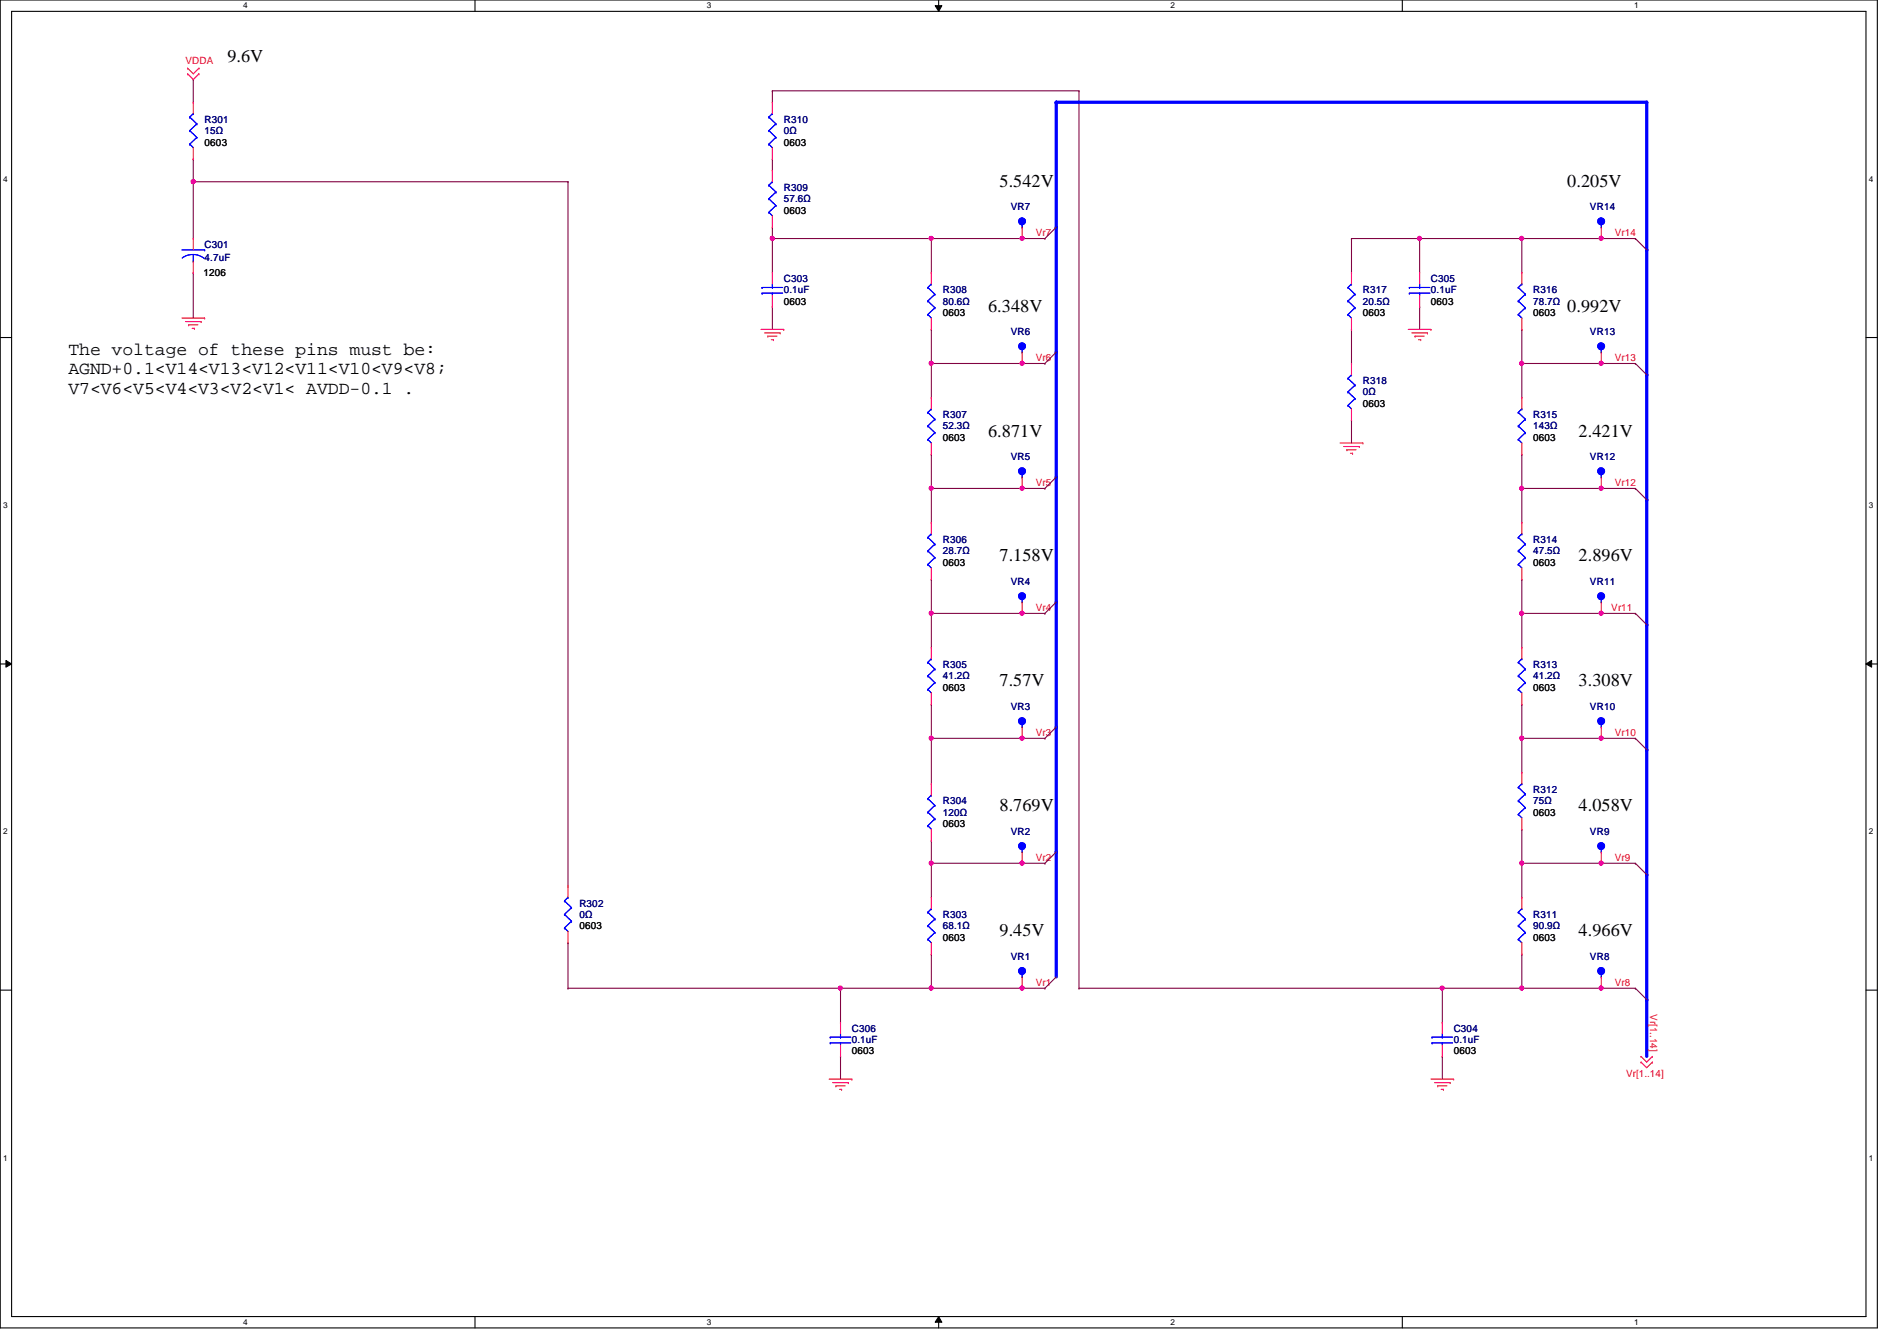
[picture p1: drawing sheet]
<svg xmlns="http://www.w3.org/2000/svg" width="297mm" height="210mm" viewBox="0 0 297 210" stroke-linecap="round" stroke-linejoin="round" font-family="sans-serif">
<path d="M0 0h294v207.9h-294zM1.8 1.8h290.4v204.3h-290.4z" fill="none" stroke="#000" stroke-width=".17"/>
<g fill="#fff">
<path d="M38.1 .2h.7v1.4h-.7z"/>
<path d="M38.1 206.2h.7v1.4h-.7z"/>
</g>
<path d="M74.4 0v1.8M74.4 206.1v1.8" fill="none" stroke="#000" stroke-width=".17"/>
<g fill="#fff">
<path d="M110.7 .2h.6v1.4h-.6z"/>
<path d="M110.7 206.2h.6v1.4h-.6z"/>
</g>
<path d="M147 0v1.8M147 206.1v1.8" fill="none" stroke="#000" stroke-width=".17"/>
<path d="M146.4 .9h1.1l-.5 .9zM147 206.1l.5 .9h-1.1z" fill="#000"/>
<path d="M146.4 .9h1.1l-.5 .9zM147 206.1l.5 .9h-1.1z" fill="none" stroke="#000" stroke-width=".16"/>
<g fill="#fff">
<path d="M183.3 .2h.6v1.4h-.6z"/>
<path d="M183.3 206.2h.6v1.4h-.6z"/>
</g>
<path d="M219.6 0v1.8M219.6 206.1v1.8" fill="none" stroke="#000" stroke-width=".17"/>
<g fill="#fff">
<path d="M255.9 .2h.6v1.4h-.6z"/>
<path d="M255.9 206.2h.6v1.4h-.6z"/>
<path d="M.5 27.3h.7v1.4h-.7z"/>
<path d="M292.6 27.3h.7v1.4h-.7z"/>
<path d="M.5 78.4h.7v1.4h-.7z"/>
<path d="M292.6 78.4h.7v1.4h-.7z"/>
</g>
<path d="M0 52.8h1.8M292.2 52.8h1.8" fill="none" stroke="#000" stroke-width=".17"/>
<g fill="#fff">
<path d="M.5 129.5h.7v1.4h-.7z"/>
<path d="M292.6 129.5h.7v1.4h-.7z"/>
</g>
<path d="M0 103.9h1.8M292.2 103.9h1.8" fill="none" stroke="#000" stroke-width=".17"/>
<path d="M.9 103.4l.9 .5-.9 .5zM292.2 103.9l.9-.5v1z" fill="#000"/>
<path d="M.9 103.4l.9 .5-.9 .5zM292.2 103.9l.9-.5v1z" fill="none" stroke="#000" stroke-width=".16"/>
<g fill="#fff">
<path d="M.5 180.5h.7v1.4h-.7z"/>
<path d="M292.6 180.5h.7v1.4h-.7z"/>
</g>
<path d="M0 155h1.8M292.2 155h1.8" fill="none" stroke="#000" stroke-width=".17"/>
<path d="M145.8 37.3h.1M145.8 37.3v5.4" fill="none" stroke="#800040" stroke-width=".17"/>
<path d="M257.8 117.3v19.6" fill="none" stroke="#00f" stroke-width=".51"/>
<circle cx="257.8" cy="117.3" r=".25" fill="#00f"/>
<g fill="none" stroke="#800040" stroke-width=".17">
<path d="M120.9 14.2h.1M120.9 14.2h48M168.9 14.2h.1M168.9 14.2v140.5M120.9 24.9h.1M120.9 35.6h.1M120.9 24.9v1.8M120.9 35.6v1.7M211.6 37.3h.1M211.6 37.3v5.4M30.3 42.7h.1M30.3 42.7v7.1"/>
<path d="M211.6 51.6h.1M211.6 51.6v5.3M160.1 115.6h.1M160.1 115.6h3.5M238.3 110.2h.1M238.3 110.2v5.4"/>
</g>
<circle cx="160" cy="115.5" r=".32" fill="#f0f"/>
<circle cx="160" cy="115.5" r=".32" fill="none" stroke="#f0f" stroke-width=".17"/>
<path d="M120.9 14.2h.1M120.9 14.2v1.8M160.1 76.5h.1M160.1 76.5h3.5" fill="none" stroke="#800040" stroke-width=".17"/>
<circle cx="160" cy="76.4" r=".32" fill="#f0f"/>
<circle cx="160" cy="76.4" r=".32" fill="none" stroke="#f0f" stroke-width=".17"/>
<path d="M257.8 16v23.1" fill="none" stroke="#00f" stroke-width=".51"/>
<circle cx="257.8" cy="16" r=".25" fill="#00f"/>
<path d="M30.3 12.4h.1M30.3 12.4v3.6M30.3 28.4h.1M30.3 28.4h58.6" fill="none" stroke="#800040" stroke-width=".17"/>
<circle cx="30.2" cy="28.4" r=".32" fill="#f0f"/>
<circle cx="30.2" cy="28.4" r=".32" fill="none" stroke="#f0f" stroke-width=".17"/>
<path d="M160.1 56.9h.1M160.1 56.9h3.5" fill="none" stroke="#800040" stroke-width=".17"/>
<circle cx="160" cy="56.9" r=".32" fill="#f0f"/>
<circle cx="160" cy="56.9" r=".32" fill="none" stroke="#f0f" stroke-width=".17"/>
<path d="M30.3 28.4h.1M30.3 24.9h.1M30.3 24.9v12.4" fill="none" stroke="#800040" stroke-width=".17"/>
<path d="M257.8 136.9v19.6" fill="none" stroke="#00f" stroke-width=".51"/>
<circle cx="257.8" cy="136.9" r=".25" fill="#00f"/>
<path d="M145.8 76.5h.1M145.8 76.5v5.3M88.9 154.7h.1M88.9 154.7h42.7M131.6 154.7h.1M131.6 154.7v5.3M131.6 165.4h.1M131.6 165.4v3.5" fill="none" stroke="#800040" stroke-width=".17"/>
<path d="M257.8 156.5v8.9" fill="none" stroke="#00f" stroke-width=".51"/>
<circle cx="257.8" cy="156.5" r=".25" fill="#00f"/>
<path d="M120.9 37.3h.1M120.9 37.3v5.4M120.9 48h.1M120.9 48v3.6M250.7 115.6h.1M250.7 115.6h5.4" fill="none" stroke="#800040" stroke-width=".17"/>
<circle cx="250.7" cy="115.5" r=".32" fill="#f0f"/>
<circle cx="250.7" cy="115.5" r=".32" fill="none" stroke="#f0f" stroke-width=".17"/>
<path d="M211.6 37.3h.1M211.6 37.3h10.7M222.3 37.3h.1M222.3 37.3v5.4M222.3 48h.1M222.3 48v3.6M160.1 96h.1M160.1 96h3.5" fill="none" stroke="#800040" stroke-width=".17"/>
<circle cx="160" cy="96" r=".32" fill="#f0f"/>
<circle cx="160" cy="96" r=".32" fill="none" stroke="#f0f" stroke-width=".17"/>
<path d="M160.1 37.3h.1M160.1 37.3h3.5M225.8 154.7h.1M225.8 154.7v5.3M225.8 165.4h.1M225.8 165.4v3.5" fill="none" stroke="#800040" stroke-width=".17"/>
<circle cx="160" cy="37.3" r=".32" fill="#f0f"/>
<circle cx="160" cy="37.3" r=".32" fill="none" stroke="#f0f" stroke-width=".17"/>
<path d="M250.7 96h.1M250.7 96h5.4" fill="none" stroke="#800040" stroke-width=".17"/>
<circle cx="250.7" cy="96" r=".32" fill="#f0f"/>
<circle cx="250.7" cy="96" r=".32" fill="none" stroke="#f0f" stroke-width=".17"/>
<path d="M250.7 56.9h.1M250.7 56.9h5.4" fill="none" stroke="#800040" stroke-width=".17"/>
<circle cx="250.7" cy="56.9" r=".32" fill="#f0f"/>
<circle cx="250.7" cy="56.9" r=".32" fill="none" stroke="#f0f" stroke-width=".17"/>
<path d="M250.7 37.3h.1M250.7 37.3h5.4M238.3 56.9h.1M238.3 56.9v5.3" fill="none" stroke="#800040" stroke-width=".17"/>
<circle cx="250.7" cy="37.3" r=".32" fill="#f0f"/>
<circle cx="250.7" cy="37.3" r=".32" fill="none" stroke="#f0f" stroke-width=".17"/>
<path d="M250.7 76.5h.1M250.7 76.5h5.4" fill="none" stroke="#800040" stroke-width=".17"/>
<circle cx="250.7" cy="76.4" r=".32" fill="#f0f"/>
<circle cx="250.7" cy="76.4" r=".32" fill="none" stroke="#f0f" stroke-width=".17"/>
<path d="M145.8 56.9h.1M145.8 56.9v5.3M238.3 76.5h.1M238.3 76.5v5.3M238.3 96h.1M238.3 96v5.3M168.9 154.7h.1M168.9 154.7h56.9" fill="none" stroke="#800040" stroke-width=".17"/>
<circle cx="145.8" cy="56.9" r=".32" fill="#f0f"/>
<circle cx="145.8" cy="56.9" r=".32" fill="none" stroke="#f0f" stroke-width=".17"/>
<path d="M145.8 71.1h.1M145.8 71.1v5.4M160.1 135.1h.1M160.1 135.1h3.5M160.1 154.7h.1M160.1 154.7h3.5" fill="none" stroke="#800040" stroke-width=".17"/>
<circle cx="160" cy="135.1" r=".32" fill="#f0f"/>
<circle cx="160" cy="135.1" r=".32" fill="none" stroke="#f0f" stroke-width=".17"/>
<path d="M145.8 96h.1M145.8 96v5.3M145.8 135.1h.1M145.8 135.1v5.4M145.8 154.7h.1M145.8 154.7h14.3" fill="none" stroke="#800040" stroke-width=".17"/>
<circle cx="160" cy="154.7" r=".32" fill="#f0f"/>
<circle cx="160" cy="154.7" r=".32" fill="none" stroke="#f0f" stroke-width=".17"/>
<circle cx="145.8" cy="154.7" r=".32" fill="#f0f"/>
<circle cx="145.8" cy="154.7" r=".32" fill="none" stroke="#f0f" stroke-width=".17"/>
<path d="M145.8 115.6h.1M145.8 115.6v7.1M145.8 149.4h.1M145.8 149.4v5.3" fill="none" stroke="#800040" stroke-width=".17"/>
<path d="M165.4 16h92.4" fill="none" stroke="#00f" stroke-width=".51"/>
<circle cx="165.4" cy="16" r=".25" fill="#00f"/>
<path d="M165.4 133.3v19.6" fill="none" stroke="#00f" stroke-width=".51"/>
<circle cx="165.4" cy="133.3" r=".25" fill="#00f"/>
<path d="M257.8 39.1v19.6" fill="none" stroke="#00f" stroke-width=".51"/>
<circle cx="257.8" cy="39.1" r=".25" fill="#00f"/>
<path d="M211.6 65.8h.1M211.6 65.8v3.5" fill="none" stroke="#800040" stroke-width=".17"/>
<path d="M257.8 58.7v19.5" fill="none" stroke="#00f" stroke-width=".51"/>
<circle cx="257.8" cy="58.7" r=".25" fill="#00f"/>
<path d="M238.3 37.3h.1M238.3 37.3v5.4M238.3 51.6h.1M238.3 51.6v5.3M238.3 71.1h.1M238.3 71.1v5.4M238.3 90.7h.1M238.3 90.7v5.3M238.3 115.6h.1M238.3 115.6v5.3" fill="none" stroke="#800040" stroke-width=".17"/>
<path d="M257.8 78.2v19.6" fill="none" stroke="#00f" stroke-width=".51"/>
<circle cx="257.8" cy="78.2" r=".25" fill="#00f"/>
<path d="M250.7 154.7h.1M250.7 154.7h5.4" fill="none" stroke="#800040" stroke-width=".17"/>
<circle cx="250.7" cy="154.7" r=".32" fill="#f0f"/>
<circle cx="250.7" cy="154.7" r=".32" fill="none" stroke="#f0f" stroke-width=".17"/>
<path d="M250.7 135.1h.1M250.7 135.1h5.4" fill="none" stroke="#800040" stroke-width=".17"/>
<circle cx="250.7" cy="135.1" r=".32" fill="#f0f"/>
<circle cx="250.7" cy="135.1" r=".32" fill="none" stroke="#f0f" stroke-width=".17"/>
<path d="M238.3 135.1h.1M238.3 129.8h.1M238.3 129.8v10.7M238.3 149.4h.1M238.3 149.4v5.3" fill="none" stroke="#800040" stroke-width=".17"/>
<path d="M257.8 97.8v19.5" fill="none" stroke="#00f" stroke-width=".51"/>
<circle cx="257.8" cy="97.8" r=".25" fill="#00f"/>
<path d="M145.8 90.7h.1M145.8 90.7v5.3M225.8 154.7h.1M225.8 154.7h12.5" fill="none" stroke="#800040" stroke-width=".17"/>
<circle cx="225.8" cy="154.7" r=".32" fill="#f0f"/>
<circle cx="225.8" cy="154.7" r=".32" fill="none" stroke="#f0f" stroke-width=".17"/>
<path d="M222.3 37.3h.1M222.3 37.3h16M145.8 51.6h.1M145.8 51.6v5.3" fill="none" stroke="#800040" stroke-width=".17"/>
<circle cx="222.3" cy="37.3" r=".32" fill="#f0f"/>
<circle cx="222.3" cy="37.3" r=".32" fill="none" stroke="#f0f" stroke-width=".17"/>
<path d="M131.6 154.7h.1M131.6 154.7h14.2" fill="none" stroke="#800040" stroke-width=".17"/>
<circle cx="131.6" cy="154.7" r=".32" fill="#f0f"/>
<circle cx="131.6" cy="154.7" r=".32" fill="none" stroke="#f0f" stroke-width=".17"/>
<path d="M120.9 37.3h.1M120.9 37.3h24.9M145.8 110.2h.1M145.8 110.2v5.4" fill="none" stroke="#800040" stroke-width=".17"/>
<circle cx="120.9" cy="37.3" r=".32" fill="#f0f"/>
<circle cx="120.9" cy="37.3" r=".32" fill="none" stroke="#f0f" stroke-width=".17"/>
<path d="M238.3 96h.1M238.3 96h12.4" fill="none" stroke="#800040" stroke-width=".17"/>
<circle cx="238.3" cy="96" r=".32" fill="#f0f"/>
<circle cx="238.3" cy="96" r=".32" fill="none" stroke="#f0f" stroke-width=".17"/>
<path d="M238.3 56.9h.1M238.3 56.9h12.4" fill="none" stroke="#800040" stroke-width=".17"/>
<circle cx="238.3" cy="56.9" r=".32" fill="#f0f"/>
<circle cx="238.3" cy="56.9" r=".32" fill="none" stroke="#f0f" stroke-width=".17"/>
<path d="M145.8 76.5h.1M145.8 76.5h14.3" fill="none" stroke="#800040" stroke-width=".17"/>
<circle cx="145.8" cy="76.4" r=".32" fill="#f0f"/>
<circle cx="145.8" cy="76.4" r=".32" fill="none" stroke="#f0f" stroke-width=".17"/>
<path d="M238.3 115.6h.1M238.3 115.6h12.4" fill="none" stroke="#800040" stroke-width=".17"/>
<circle cx="238.3" cy="115.5" r=".32" fill="#f0f"/>
<circle cx="238.3" cy="115.5" r=".32" fill="none" stroke="#f0f" stroke-width=".17"/>
<path d="M145.8 96h.1M145.8 96h14.3" fill="none" stroke="#800040" stroke-width=".17"/>
<circle cx="145.8" cy="96" r=".32" fill="#f0f"/>
<circle cx="145.8" cy="96" r=".32" fill="none" stroke="#f0f" stroke-width=".17"/>
<path d="M145.8 56.9h.1M145.8 56.9h14.3M145.8 115.6h.1M145.8 115.6h14.3" fill="none" stroke="#800040" stroke-width=".17"/>
<circle cx="145.8" cy="115.5" r=".32" fill="#f0f"/>
<circle cx="145.8" cy="115.5" r=".32" fill="none" stroke="#f0f" stroke-width=".17"/>
<path d="M238.3 154.7h.1M238.3 154.7h12.4" fill="none" stroke="#800040" stroke-width=".17"/>
<circle cx="238.3" cy="154.7" r=".32" fill="#f0f"/>
<circle cx="238.3" cy="154.7" r=".32" fill="none" stroke="#f0f" stroke-width=".17"/>
<path d="M238.3 37.3h.1M238.3 37.3h12.4" fill="none" stroke="#800040" stroke-width=".17"/>
<circle cx="238.3" cy="37.3" r=".32" fill="#f0f"/>
<circle cx="238.3" cy="37.3" r=".32" fill="none" stroke="#f0f" stroke-width=".17"/>
<path d="M238.3 76.5h.1M238.3 76.5h12.4" fill="none" stroke="#800040" stroke-width=".17"/>
<circle cx="238.3" cy="76.4" r=".32" fill="#f0f"/>
<circle cx="238.3" cy="76.4" r=".32" fill="none" stroke="#f0f" stroke-width=".17"/>
<path d="M145.8 135.1h.1M145.8 135.1h14.3" fill="none" stroke="#800040" stroke-width=".17"/>
<circle cx="145.8" cy="135.1" r=".32" fill="#f0f"/>
<circle cx="145.8" cy="135.1" r=".32" fill="none" stroke="#f0f" stroke-width=".17"/>
<path d="M238.3 135.1h.1M238.3 135.1h12.4" fill="none" stroke="#800040" stroke-width=".17"/>
<circle cx="238.3" cy="135.1" r=".32" fill="#f0f"/>
<circle cx="238.3" cy="135.1" r=".32" fill="none" stroke="#f0f" stroke-width=".17"/>
<path d="M145.8 37.3h.1M145.8 37.3h14.3" fill="none" stroke="#800040" stroke-width=".17"/>
<circle cx="145.8" cy="37.3" r=".32" fill="#f0f"/>
<circle cx="145.8" cy="37.3" r=".32" fill="none" stroke="#f0f" stroke-width=".17"/>
<path d="M165.4 16v19.6" fill="none" stroke="#00f" stroke-width=".51"/>
<circle cx="165.4" cy="16" r=".25" fill="#00f"/>
<path d="M165.4 35.6v19.5" fill="none" stroke="#00f" stroke-width=".51"/>
<circle cx="165.4" cy="35.6" r=".25" fill="#00f"/>
<path d="M165.4 55.1v19.6" fill="none" stroke="#00f" stroke-width=".51"/>
<circle cx="165.4" cy="55.1" r=".25" fill="#00f"/>
<path d="M165.4 74.7v19.5" fill="none" stroke="#00f" stroke-width=".51"/>
<circle cx="165.4" cy="74.7" r=".25" fill="#00f"/>
<path d="M165.4 94.2v19.6" fill="none" stroke="#00f" stroke-width=".51"/>
<circle cx="165.4" cy="94.2" r=".25" fill="#00f"/>
<path d="M165.4 113.8v19.5" fill="none" stroke="#00f" stroke-width=".51"/>
<circle cx="165.4" cy="113.8" r=".25" fill="#00f"/>
<g fill="none" stroke="#800040" stroke-width=".17">
<path d="M88.9 28.4h.1M88.9 28.4v110.3M163.6 37.3h.1M165.4 35.6l-1.8 1.7M256.1 37.3h.1M256.1 37.3l1.7 1.8M163.6 56.9h.1M165.4 55.1l-1.8 1.8M256.1 56.9h.1M256.1 56.9l1.7 1.8M163.6 76.5h.1M165.4 74.7l-1.8 1.8"/>
<path d="M256.1 76.5h.1M256.1 76.5l1.7 1.7M163.6 96h.1M165.4 94.2l-1.8 1.8M256.1 96h.1M256.1 96l1.7 1.8M163.6 115.6h.1M165.4 113.8l-1.8 1.8M256.1 115.6h.1M256.1 115.6l1.7 1.7M145.8 131.6h.1M145.8 131.6v3.5"/>
<path d="M163.6 135.1h.1M165.4 133.3l-1.8 1.8M256.1 135.1h.1M256.1 135.1l1.7 1.8M88.9 147.6h.1M88.9 147.6v7.1M163.6 154.7h.1M165.4 152.9l-1.8 1.8M256.1 154.7h.1M256.1 154.7l1.7 1.8"/>
</g>
<g fill="none" stroke="#f00" stroke-width=".17">
<path d="M29.4 11.6h.1M29.4 10.7h.1M29.4 11.6l.9 .8 .9-.8M29.4 10.7l.9 .9 .9-.9M31.2 11.6h.1M31.2 10.7h.1M28.5 49.8h3.5M29 50.3h2.5M29.5 50.8h.1M29.5 50.8h1.5M30.1 51.4h.3M30.4 51.4h.1"/>
<path d="M31.5 50.3h.1M32 49.8h.1M119.2 51.6h3.5M119.7 52.1h2.5M120.2 52.6h.1M120.2 52.6h1.5M120.8 53.2h.3M121.1 53.2h.1M122.2 52.1h.1M122.7 51.6h.1M220.5 51.6h3.6M221.1 52.1h2.4"/>
<path d="M221.6 52.6h.1M221.6 52.6h1.4M222.1 53.2h.4M222.5 53.2h.1M223.5 52.1h.1M224.1 51.6h.1M238.3 51.6h.1M238.3 42.7h.1M238.3 42.7v1.7M238.3 49.8v1.8M209.8 69.3h3.6M210.4 69.9h2.4"/>
<path d="M210.9 70.4h.1M210.9 70.4h1.4M211.5 71h.3M211.8 71h.1M212.8 69.9h.1M213.4 69.3h.1M129.8 168.9h3.6M130.4 169.5h2.4M130.9 170h.1M130.9 170h1.4M131.4 170.5h.4M131.8 170.5h.1"/>
<path d="M132.8 169.5h.1M133.4 168.9h.1M224.1 168.9h3.5M224.6 169.5h2.5M225.1 170h.1M225.1 170h1.5M225.7 170.5h.3M226 170.5h.1M227.1 169.5h.1M227.6 168.9h.1M257 166.2h.1M257 165.4h.1"/>
<path d="M257 166.2l.8 .9 .9-.9M257 165.4l.8 .8 .9-.8M258.7 166.2h.1M258.7 165.4h.1"/>
</g>
<path d="M237.7 49.2h.1M237.7 47.1h.1M237.7 45h.1M237.7 49.2l.6 .6M237.7 47.1l1.1 1.1M237.7 45l1.1 1.1M238.3 44.4h.1M238.3 44.4l-.6 .6M238.8 48.2h.1M238.8 46.1h.1M238.8 48.2l-1.1 1M238.8 46.1l-1.1 1" fill="none" stroke="#00f" stroke-width=".17"/>
<circle cx="250.7" cy="54.2" r=".54" fill="#00f"/>
<g fill="none" stroke="#00f" stroke-width=".17">
<path d="M250.7 55.1h.1M250.7 54.8v.3"/>
<circle cx="250.7" cy="54.2" r=".54"/>
</g>
<circle cx="250.7" cy="54.2" r=".54" fill="#00f"/>
<g fill="none" stroke="#00f" stroke-width=".17">
<path d="M250.7 55.1h.1M250.7 54.8v.3"/>
<circle cx="250.7" cy="54.2" r=".54"/>
</g>
<path d="M250.7 56.9h.1M250.7 55.1v1.8" fill="none" stroke="#f00" stroke-width=".17"/>
<circle cx="250.7" cy="93.3" r=".54" fill="#00f"/>
<g fill="none" stroke="#00f" stroke-width=".17">
<path d="M250.7 94.2h.1M250.7 93.9v.3"/>
<circle cx="250.7" cy="93.3" r=".54"/>
</g>
<circle cx="250.7" cy="93.3" r=".54" fill="#00f"/>
<g fill="none" stroke="#00f" stroke-width=".17">
<path d="M145.3 49.2h.1M145.3 47.1h.1M145.3 45h.1M145.3 49.2l.5 .6M145.3 47.1l1.1 1.1M145.3 45l1.1 1.1M145.8 44.4h.1M145.8 44.4l-.5 .6M146.4 48.2h.1M146.4 46.1h.1M146.4 48.2l-1.1 1M146.4 46.1l-1.1 1"/>
<path d="M237.7 88.3h.1M237.7 86.2h.1M237.7 84.1h.1M237.7 88.3l.6 .6M237.7 86.2l1.1 1.1M237.7 84.1l1.1 1.1M238.3 83.6h.1M238.3 83.6l-.6 .5M238.8 87.3h.1M238.8 85.2h.1M238.8 87.3l-1.1 1M238.8 85.2l-1.1 1"/>
<path d="M250.7 94.2h.1M250.7 93.9v.3"/>
<circle cx="250.7" cy="93.3" r=".54"/>
</g>
<path d="M145.8 51.6h.1M145.8 42.7h.1M145.8 42.7v1.7M145.8 49.8v1.8M238.3 90.7h.1M238.3 81.8h.1M238.3 81.8v1.8M238.3 88.9v1.8M250.7 96h.1M250.7 94.2v1.8" fill="none" stroke="#f00" stroke-width=".17"/>
<circle cx="160" cy="112.9" r=".54" fill="#00f"/>
<g fill="none" stroke="#00f" stroke-width=".17">
<path d="M160.1 113.8h.1M160.1 113.5v.3"/>
<circle cx="160" cy="112.9" r=".54"/>
</g>
<circle cx="160" cy="112.9" r=".54" fill="#00f"/>
<g fill="none" stroke="#00f" stroke-width=".17">
<path d="M211.1 59.2h.1M211.1 59.2l1.1 1.1M211.6 58.7h.1M211.6 58.7l-.5 .5M211.1 63.5h.1M211.1 61.3h.1M211.1 63.5l.5 .5M211.1 61.3l1.1 1.1M212.2 62.4h.1M212.2 60.3h.1M212.2 62.4l-1.1 1.1M212.2 60.3l-1.1 1"/>
<path d="M160.1 113.8h.1M160.1 113.5v.3M145.3 129.2h.1M145.3 127.1h.1M145.3 125h.1M145.3 129.2l.5 .6M145.3 127.1l1.1 1.1M145.3 125l1.1 1.1M145.8 124.5h.1M145.8 124.5l-.5 .5M146.4 128.2h.1M146.4 126.1h.1"/>
<path d="M146.4 128.2l-1.1 1M146.4 126.1l-1.1 1"/>
<circle cx="160" cy="112.9" r=".54"/>
</g>
<path d="M211.6 56.9h.1M211.6 56.9v1.8M211.6 65.8h.1M211.6 64v1.8M160.1 115.6h.1M160.1 113.8v1.8M145.8 131.6h.1M145.8 122.7h.1M145.8 122.7v1.8M145.8 129.8v1.8" fill="none" stroke="#f00" stroke-width=".17"/>
<circle cx="160" cy="73.8" r=".54" fill="#00f"/>
<g fill="none" stroke="#00f" stroke-width=".17">
<path d="M160.1 74.7h.1M160.1 74.3v.4"/>
<circle cx="160" cy="73.8" r=".54"/>
</g>
<circle cx="160" cy="73.8" r=".54" fill="#00f"/>
<g fill="none" stroke="#00f" stroke-width=".17">
<path d="M28.5 39.1h3.5M30.3 39.8l.7 .1 1 .5M30.3 39.8l-1.2 .2-.6 .4M30.3 39.8v1.1M32 39.1h.1M30.3 40.9h.1M160.1 74.7h.1M160.1 74.3v.4M145.3 88.3h.1M145.3 86.2h.1M145.3 84.1h.1M145.3 88.3l.5 .6"/>
<path d="M145.3 86.2l1.1 1.1M145.3 84.1l1.1 1.1M145.8 83.6h.1M145.8 83.6l-.5 .5M146.4 87.3h.1M146.4 85.2h.1M146.4 87.3l-1.1 1M146.4 85.2l-1.1 1M88.4 145.2h.1M88.4 143.1h.1M88.4 141h.1M88.4 145.2l.5 .6"/>
<path d="M88.4 143.1l1.1 1.1M88.4 141l1.1 1.1M88.9 140.5h.1M88.9 140.5l-.5 .5M89.5 144.2h.1M89.5 142.1h.1M89.5 144.2l-1.1 1M89.5 142.1l-1.1 1"/>
<circle cx="160" cy="73.8" r=".54"/>
</g>
<g fill="none" stroke="#f00" stroke-width=".17">
<path d="M30.3 37.3h.1M30.3 37.3v1.8M30.3 42.7h.1M30.3 40.9v1.8M160.1 76.5h.1M160.1 74.7v1.8M145.8 90.7h.1M145.8 81.8h.1M145.8 81.8v1.8M145.8 88.9v1.8M88.9 138.7h.1M88.9 138.7v1.8"/>
<path d="M88.9 147.6h.1M88.9 145.8v1.8"/>
</g>
<circle cx="250.7" cy="132.4" r=".54" fill="#00f"/>
<g fill="none" stroke="#00f" stroke-width=".17">
<path d="M250.7 133.3h.1M250.7 133v.3"/>
<circle cx="250.7" cy="132.4" r=".54"/>
</g>
<circle cx="250.7" cy="132.4" r=".54" fill="#00f"/>
<g fill="none" stroke="#00f" stroke-width=".17">
<path d="M120.4 33.2h.1M120.4 31.1h.1M120.4 29h.1M120.4 33.2l.5 .6M120.4 31.1l1.1 1.1M120.4 29l1.1 1.1M120.9 28.4h.1M120.9 28.4l-.5 .6M121.5 32.2h.1M121.5 30.1h.1M121.5 32.2l-1.1 1M121.5 30.1l-1.1 1"/>
<path d="M237.7 107.9h.1M237.7 105.8h.1M237.7 103.7h.1M237.7 107.9l.6 .6M237.7 105.8l1.1 1M237.7 103.7l1.1 1M238.3 103.1h.1M238.3 103.1l-.6 .6M238.8 106.8h.1M238.8 104.7h.1M238.8 106.8l-1.1 1.1M238.8 104.7l-1.1 1.1"/>
<path d="M250.7 133.3h.1M250.7 133v.3M130 162.3h.1M130 163.2h.1M130 162.3h3.2M130 163.2h3.2M131.6 163.2h.1M131.6 162.3h.1M131.6 161.8v.5M131.6 163.2v.4"/>
<circle cx="250.7" cy="132.4" r=".54"/>
</g>
<g fill="none" stroke="#f00" stroke-width=".17">
<path d="M120.9 35.6h.1M120.9 26.7h.1M120.9 26.7v1.7M120.9 33.8v1.8M238.3 110.2h.1M238.3 101.3h.1M238.3 101.3v1.8M238.3 108.5v1.7M250.7 135.1h.1M250.7 133.3v1.8M131.6 165.4h.1M131.6 160h.1"/>
<path d="M131.6 160v1.8M131.6 163.6v1.8"/>
</g>
<circle cx="160" cy="54.2" r=".54" fill="#00f"/>
<g fill="none" stroke="#00f" stroke-width=".17">
<path d="M160.1 55.1h.1M160.1 54.8v.3"/>
<circle cx="160" cy="54.2" r=".54"/>
</g>
<circle cx="160" cy="54.2" r=".54" fill="#00f"/>
<g fill="none" stroke="#00f" stroke-width=".17">
<path d="M160.1 55.1h.1M160.1 54.8v.3M211.1 49.2h.1M211.1 47.1h.1M211.1 45h.1M211.1 49.2l.5 .6M211.1 47.1l1.1 1.1M211.1 45l1.1 1.1M211.6 44.4h.1M211.6 44.4l-.5 .6M212.2 48.2h.1M212.2 46.1h.1"/>
<path d="M212.2 48.2l-1.1 1M212.2 46.1l-1.1 1"/>
<circle cx="160" cy="54.2" r=".54"/>
</g>
<path d="M160.1 56.9h.1M160.1 55.1v1.8M211.6 51.6h.1M211.6 42.7h.1M211.6 42.7v1.7M211.6 49.8v1.8" fill="none" stroke="#f00" stroke-width=".17"/>
<circle cx="160" cy="152" r=".54" fill="#00f"/>
<g fill="none" stroke="#00f" stroke-width=".17">
<path d="M160.1 152.9h.1M160.1 152.6v.3"/>
<circle cx="160" cy="152" r=".54"/>
</g>
<circle cx="160" cy="152" r=".54" fill="#00f"/>
<g fill="none" stroke="#00f" stroke-width=".17">
<path d="M29.7 18.3h.1M29.7 18.3l1.1 1.1M30.3 17.8h.1M30.3 17.8l-.6 .5M30.8 19.4h.1M30.8 19.4l-1.1 1M29.7 22.6h.1M29.7 20.4h.1M29.7 22.6l.6 .5M29.7 20.4l1.1 1.1M30.8 21.5h.1M30.8 21.5l-1.1 1.1"/>
<path d="M119.3 45h.1M119.3 45.9h.1M119.3 45h3.3M119.3 45.9h3.3M120.9 45.9h.1M120.9 45h.1M120.9 44.4v.6M120.9 45.9v.3M145.3 68.8h.1M145.3 66.7h.1M145.3 64.6h.1M145.3 68.8l.5 .5"/>
<path d="M145.3 66.7l1.1 1M145.3 64.6l1.1 1M145.8 64h.1M145.8 64l-.5 .6M146.4 67.7h.1M146.4 65.6h.1M146.4 67.7l-1.1 1.1M146.4 65.6l-1.1 1.1M237.7 68.8h.1M237.7 66.7h.1M237.7 64.6h.1M237.7 68.8l.6 .5"/>
<path d="M237.7 66.7l1.1 1M237.7 64.6l1.1 1M238.3 64h.1M238.3 64l-.6 .6M238.8 67.7h.1M238.8 65.6h.1M238.8 67.7l-1.1 1.1M238.8 65.6l-1.1 1.1M145.3 147h.1M145.3 144.9h.1M145.3 142.8h.1M145.3 147l.5 .6"/>
<path d="M145.3 144.9l1.1 1.1M145.3 142.8l1.1 1M145.8 142.2h.1M145.8 142.2l-.5 .6M146.4 146h.1M146.4 143.8h.1M146.4 146l-1.1 1M146.4 143.8l-1.1 1.1M160.1 152.9h.1M160.1 152.6v.3M237.7 147h.1M237.7 144.9h.1"/>
<path d="M237.7 142.8h.1M237.7 147l.6 .6M237.7 144.9l1.1 1.1M237.7 142.8l1.1 1M238.3 142.2h.1M238.3 142.2l-.6 .6M238.8 146h.1M238.8 143.8h.1M238.8 146l-1.1 1M238.8 143.8l-1.1 1.1"/>
<circle cx="160" cy="152" r=".54"/>
</g>
<g fill="none" stroke="#f00" stroke-width=".17">
<path d="M30.3 16h.1M30.3 16v1.8M30.3 24.9h.1M30.3 23.1v1.8M120.9 48h.1M120.9 42.7h.1M120.9 42.7v1.7M120.9 46.2v1.8M145.8 71.1h.1M145.8 62.2h.1M145.8 62.2v1.8M145.8 69.3v1.8"/>
<path d="M238.3 71.1h.1M238.3 62.2h.1M238.3 62.2v1.8M238.3 69.3v1.8M145.8 149.4h.1M145.8 140.5h.1M145.8 140.5v1.7M145.8 147.6v1.8M160.1 154.7h.1M160.1 152.9v1.8M238.3 149.4h.1M238.3 140.5h.1"/>
<path d="M238.3 140.5v1.7M238.3 147.6v1.8"/>
</g>
<circle cx="250.7" cy="73.8" r=".54" fill="#00f"/>
<g fill="none" stroke="#00f" stroke-width=".17">
<path d="M250.7 74.7h.1M250.7 74.3v.4"/>
<circle cx="250.7" cy="73.8" r=".54"/>
</g>
<circle cx="250.7" cy="73.8" r=".54" fill="#00f"/>
<g fill="none" stroke="#00f" stroke-width=".17">
<path d="M250.7 74.7h.1M250.7 74.3v.4"/>
<circle cx="250.7" cy="73.8" r=".54"/>
</g>
<path d="M250.7 76.5h.1M250.7 74.7v1.8" fill="none" stroke="#f00" stroke-width=".17"/>
<circle cx="250.7" cy="152" r=".54" fill="#00f"/>
<g fill="none" stroke="#00f" stroke-width=".17">
<path d="M250.7 152.9h.1M250.7 152.6v.3"/>
<circle cx="250.7" cy="152" r=".54"/>
</g>
<circle cx="250.7" cy="152" r=".54" fill="#00f"/>
<g fill="none" stroke="#00f" stroke-width=".17">
<path d="M145.3 107.9h.1M145.3 105.8h.1M145.3 103.7h.1M145.3 107.9l.5 .6M145.3 105.8l1.1 1M145.3 103.7l1.1 1M145.8 103.1h.1M145.8 103.1l-.5 .6M146.4 106.8h.1M146.4 104.7h.1M146.4 106.8l-1.1 1.1M146.4 104.7l-1.1 1.1"/>
<path d="M250.7 152.9h.1M250.7 152.6v.3"/>
<circle cx="250.7" cy="152" r=".54"/>
</g>
<path d="M145.8 110.2h.1M145.8 101.3h.1M145.8 101.3v1.8M145.8 108.5v1.7M250.7 154.7h.1M250.7 152.9v1.8" fill="none" stroke="#f00" stroke-width=".17"/>
<circle cx="160" cy="34.6" r=".54" fill="#00f"/>
<g fill="none" stroke="#00f" stroke-width=".17">
<path d="M160.1 35.6h.1M160.1 35.2v.4"/>
<circle cx="160" cy="34.6" r=".54"/>
</g>
<circle cx="160" cy="34.6" r=".54" fill="#00f"/>
<g fill="none" stroke="#00f" stroke-width=".17">
<path d="M160.1 35.6h.1M160.1 35.2v.4M220.7 45h.1M220.7 45.9h.1M220.7 45h3.2M220.7 45.9h3.2M222.3 45.9h.1M222.3 45h.1M222.3 44.4v.6M222.3 45.9v.3"/>
<circle cx="160" cy="34.6" r=".54"/>
</g>
<path d="M160.1 37.3h.1M160.1 35.6v1.7M222.3 48h.1M222.3 42.7h.1M222.3 42.7v1.7M222.3 46.2v1.8" fill="none" stroke="#f00" stroke-width=".17"/>
<circle cx="160" cy="93.3" r=".54" fill="#00f"/>
<g fill="none" stroke="#00f" stroke-width=".17">
<path d="M160.1 94.2h.1M160.1 93.9v.3"/>
<circle cx="160" cy="93.3" r=".54"/>
</g>
<circle cx="160" cy="93.3" r=".54" fill="#00f"/>
<g fill="none" stroke="#00f" stroke-width=".17">
<path d="M160.1 94.2h.1M160.1 93.9v.3"/>
<circle cx="160" cy="93.3" r=".54"/>
</g>
<path d="M160.1 96h.1M160.1 94.2v1.8" fill="none" stroke="#f00" stroke-width=".17"/>
<circle cx="160" cy="132.4" r=".54" fill="#00f"/>
<g fill="none" stroke="#00f" stroke-width=".17">
<path d="M160.1 133.3h.1M160.1 133v.3"/>
<circle cx="160" cy="132.4" r=".54"/>
</g>
<circle cx="160" cy="132.4" r=".54" fill="#00f"/>
<g fill="none" stroke="#00f" stroke-width=".17">
<path d="M120.4 18.3h.1M120.4 18.3l1.1 1.1M120.9 17.8h.1M120.9 17.8l-.5 .5M121.5 19.4h.1M121.5 19.4l-1.1 1M120.4 22.6h.1M120.4 20.4h.1M120.4 22.6l.5 .5M120.4 20.4l1.1 1.1M121.5 21.5h.1M121.5 21.5l-1.1 1.1"/>
<path d="M160.1 133.3h.1M160.1 133v.3M237.7 127.5h.1M237.7 125.3h.1M237.7 123.2h.1M237.7 127.5l.6 .5M237.7 125.3l1.1 1.1M237.7 123.2l1.1 1.1M238.3 122.7h.1M238.3 122.7l-.6 .5M238.8 126.4h.1M238.8 124.3h.1"/>
<path d="M238.8 126.4l-1.1 1.1M238.8 124.3l-1.1 1M224.2 162.3h.1M224.2 163.2h.1M224.2 162.3h3.3M224.2 163.2h3.3M225.8 163.2h.1M225.8 162.3h.1M225.8 161.8v.5M225.8 163.2v.4"/>
<circle cx="160" cy="132.4" r=".54"/>
</g>
<g fill="none" stroke="#f00" stroke-width=".17">
<path d="M120.9 16h.1M120.9 16v1.8M120.9 24.9h.1M120.9 23.1v1.8M160.1 135.1h.1M160.1 133.3v1.8M238.3 129.8h.1M238.3 120.9h.1M238.3 120.9v1.8M238.3 128v1.8M225.8 165.4h.1M225.8 160h.1"/>
<path d="M225.8 160v1.8M225.8 163.6v1.8"/>
</g>
<circle cx="250.7" cy="112.9" r=".54" fill="#00f"/>
<g fill="none" stroke="#00f" stroke-width=".17">
<path d="M250.7 113.8h.1M250.7 113.5v.3"/>
<circle cx="250.7" cy="112.9" r=".54"/>
</g>
<circle cx="250.7" cy="112.9" r=".54" fill="#00f"/>
<g fill="none" stroke="#00f" stroke-width=".17">
<path d="M250.7 113.8h.1M250.7 113.5v.3"/>
<circle cx="250.7" cy="112.9" r=".54"/>
</g>
<path d="M250.7 115.6h.1M250.7 113.8v1.8" fill="none" stroke="#f00" stroke-width=".17"/>
<circle cx="250.7" cy="34.6" r=".54" fill="#00f"/>
<g fill="none" stroke="#00f" stroke-width=".17">
<path d="M250.7 35.6h.1M250.7 35.2v.4"/>
<circle cx="250.7" cy="34.6" r=".54"/>
</g>
<circle cx="250.7" cy="34.6" r=".54" fill="#00f"/>
<g fill="none" stroke="#00f" stroke-width=".17">
<path d="M250.7 35.6h.1M250.7 35.2v.4"/>
<circle cx="250.7" cy="34.6" r=".54"/>
</g>
<path d="M250.7 37.3h.1M250.7 35.6v1.7" fill="none" stroke="#f00" stroke-width=".17"/>
<circle cx="160" cy="115.5" r=".32" fill="#f0f"/>
<circle cx="160" cy="115.5" r=".32" fill="none" stroke="#f0f" stroke-width=".17"/>
<circle cx="160" cy="76.4" r=".32" fill="#f0f"/>
<circle cx="160" cy="76.4" r=".32" fill="none" stroke="#f0f" stroke-width=".17"/>
<circle cx="30.2" cy="28.4" r=".32" fill="#f0f"/>
<circle cx="30.2" cy="28.4" r=".32" fill="none" stroke="#f0f" stroke-width=".17"/>
<circle cx="160" cy="56.9" r=".32" fill="#f0f"/>
<circle cx="160" cy="56.9" r=".32" fill="none" stroke="#f0f" stroke-width=".17"/>
<circle cx="250.7" cy="115.5" r=".32" fill="#f0f"/>
<circle cx="250.7" cy="115.5" r=".32" fill="none" stroke="#f0f" stroke-width=".17"/>
<circle cx="160" cy="96" r=".32" fill="#f0f"/>
<circle cx="160" cy="96" r=".32" fill="none" stroke="#f0f" stroke-width=".17"/>
<circle cx="160" cy="37.3" r=".32" fill="#f0f"/>
<circle cx="160" cy="37.3" r=".32" fill="none" stroke="#f0f" stroke-width=".17"/>
<circle cx="250.7" cy="96" r=".32" fill="#f0f"/>
<circle cx="250.7" cy="96" r=".32" fill="none" stroke="#f0f" stroke-width=".17"/>
<circle cx="250.7" cy="56.9" r=".32" fill="#f0f"/>
<circle cx="250.7" cy="56.9" r=".32" fill="none" stroke="#f0f" stroke-width=".17"/>
<circle cx="250.7" cy="37.3" r=".32" fill="#f0f"/>
<circle cx="250.7" cy="37.3" r=".32" fill="none" stroke="#f0f" stroke-width=".17"/>
<circle cx="250.7" cy="76.4" r=".32" fill="#f0f"/>
<circle cx="250.7" cy="76.4" r=".32" fill="none" stroke="#f0f" stroke-width=".17"/>
<circle cx="145.8" cy="56.9" r=".32" fill="#f0f"/>
<circle cx="145.8" cy="56.9" r=".32" fill="none" stroke="#f0f" stroke-width=".17"/>
<circle cx="160" cy="135.1" r=".32" fill="#f0f"/>
<circle cx="160" cy="135.1" r=".32" fill="none" stroke="#f0f" stroke-width=".17"/>
<circle cx="160" cy="154.7" r=".32" fill="#f0f"/>
<circle cx="160" cy="154.7" r=".32" fill="none" stroke="#f0f" stroke-width=".17"/>
<circle cx="145.8" cy="154.7" r=".32" fill="#f0f"/>
<circle cx="145.8" cy="154.7" r=".32" fill="none" stroke="#f0f" stroke-width=".17"/>
<circle cx="250.7" cy="154.7" r=".32" fill="#f0f"/>
<circle cx="250.7" cy="154.7" r=".32" fill="none" stroke="#f0f" stroke-width=".17"/>
<circle cx="250.7" cy="135.1" r=".32" fill="#f0f"/>
<circle cx="250.7" cy="135.1" r=".32" fill="none" stroke="#f0f" stroke-width=".17"/>
<circle cx="225.8" cy="154.7" r=".32" fill="#f0f"/>
<circle cx="225.8" cy="154.7" r=".32" fill="none" stroke="#f0f" stroke-width=".17"/>
<circle cx="222.3" cy="37.3" r=".32" fill="#f0f"/>
<circle cx="222.3" cy="37.3" r=".32" fill="none" stroke="#f0f" stroke-width=".17"/>
<circle cx="131.6" cy="154.7" r=".32" fill="#f0f"/>
<circle cx="131.6" cy="154.7" r=".32" fill="none" stroke="#f0f" stroke-width=".17"/>
<circle cx="120.9" cy="37.3" r=".32" fill="#f0f"/>
<circle cx="120.9" cy="37.3" r=".32" fill="none" stroke="#f0f" stroke-width=".17"/>
<circle cx="238.3" cy="96" r=".32" fill="#f0f"/>
<circle cx="238.3" cy="96" r=".32" fill="none" stroke="#f0f" stroke-width=".17"/>
<circle cx="238.3" cy="56.9" r=".32" fill="#f0f"/>
<circle cx="238.3" cy="56.9" r=".32" fill="none" stroke="#f0f" stroke-width=".17"/>
<circle cx="145.8" cy="76.4" r=".32" fill="#f0f"/>
<circle cx="145.8" cy="76.4" r=".32" fill="none" stroke="#f0f" stroke-width=".17"/>
<circle cx="238.3" cy="115.5" r=".32" fill="#f0f"/>
<circle cx="238.3" cy="115.5" r=".32" fill="none" stroke="#f0f" stroke-width=".17"/>
<circle cx="145.8" cy="96" r=".32" fill="#f0f"/>
<circle cx="145.8" cy="96" r=".32" fill="none" stroke="#f0f" stroke-width=".17"/>
<circle cx="145.8" cy="115.5" r=".32" fill="#f0f"/>
<circle cx="145.8" cy="115.5" r=".32" fill="none" stroke="#f0f" stroke-width=".17"/>
<circle cx="238.3" cy="154.7" r=".32" fill="#f0f"/>
<circle cx="238.3" cy="154.7" r=".32" fill="none" stroke="#f0f" stroke-width=".17"/>
<circle cx="238.3" cy="37.3" r=".32" fill="#f0f"/>
<circle cx="238.3" cy="37.3" r=".32" fill="none" stroke="#f0f" stroke-width=".17"/>
<circle cx="238.3" cy="76.4" r=".32" fill="#f0f"/>
<circle cx="238.3" cy="76.4" r=".32" fill="none" stroke="#f0f" stroke-width=".17"/>
<circle cx="145.8" cy="135.1" r=".32" fill="#f0f"/>
<circle cx="145.8" cy="135.1" r=".32" fill="none" stroke="#f0f" stroke-width=".17"/>
<circle cx="238.3" cy="135.1" r=".32" fill="#f0f"/>
<circle cx="238.3" cy="135.1" r=".32" fill="none" stroke="#f0f" stroke-width=".17"/>
<circle cx="145.8" cy="37.3" r=".32" fill="#f0f"/>
<circle cx="145.8" cy="37.3" r=".32" fill="none" stroke="#f0f" stroke-width=".17"/>
<g font-size="2.8">
<text x="35.6" y="9.7">9.6V</text>
<text x="156.5" y="29.2">5.542V</text>
<text x="245.4" y="29.2">0.205V</text>
<text x="154.7" y="48.8">6.348V</text>
<text x="245.4" y="48.8">0.992V</text>
<text x="10.7" y="55.6">The voltage of these pins must be:</text>
<text x="10.7" y="58.6">AGND+0.1&lt;V14&lt;V13&lt;V12&lt;V11&lt;V10&lt;V9&lt;V8;</text>
<text x="10.7" y="61.6">V7&lt;V6&lt;V5&lt;V4&lt;V3&lt;V2&lt;V1&lt; AVDD-0.1 .</text>
<text x="154.7" y="68.3">6.871V</text>
<text x="247.2" y="68.3">2.421V</text>
<text x="156.5" y="87.9">7.158V</text>
<text x="247.2" y="87.9">2.896V</text>
<text x="156.5" y="107.4">7.57V</text>
<text x="247.2" y="107.4">3.308V</text>
<text x="156.5" y="127">8.769V</text>
<text x="247.2" y="127">4.058V</text>
<text x="156.5" y="146.6">9.45V</text>
<text x="247.2" y="146.6">4.966V</text>
</g>
<g font-size="1.6" fill="#f00">
<text x="29" y="10">VDDA</text>
<text x="162.2" y="37">Vr7</text>
<text x="252.9" y="37">Vr14</text>
<text x="162.2" y="56.6">Vr6</text>
<text x="252.9" y="56.6">Vr13</text>
<text x="162.2" y="76.1">Vr5</text>
<text x="252.9" y="76.1">Vr12</text>
<text x="162.2" y="95.7">Vr4</text>
<text x="252.3" y="95.7">Vr11</text>
<text x="162.2" y="115.2">Vr3</text>
<text x="252.9" y="115.2">Vr10</text>
<text x="162.2" y="134.8">Vr2</text>
<text x="252.9" y="134.8">Vr9</text>
<text x="162.2" y="154.3">Vr1</text>
<text x="252.9" y="154.3">Vr8</text>
<text x="258.4" y="158.8" transform="rotate(90 258.4 158.8)">Vr[1..14]</text>
<text x="254.6" y="168.6">Vr[1..14]</text>
</g>
<g font-size="1.6" fill="#000080">
<text x="32" y="19.2">R301</text>
<text x="32" y="21">15Ω</text>
<text x="122.7" y="19.2">R310</text>
<text x="122.7" y="21">0Ω</text>
<text x="122.7" y="29.9">R309</text>
<text x="122.7" y="31.7">57.6Ω</text>
<text x="158.3" y="32.9">VR7</text>
<text x="249" y="32.9">VR14</text>
<text x="32" y="38.8">C301</text>
<text x="32" y="40.9">4.7uF</text>
<text x="122.7" y="44.1">C303</text>
<text x="122.7" y="45.9">0.1uF</text>
<text x="147.6" y="45.9">R308</text>
<text x="147.6" y="47.7">80.6Ω</text>
<text x="213.4" y="45.9">R317</text>
<text x="213.4" y="47.7">20.5Ω</text>
<text x="224.1" y="44.1">C305</text>
<text x="224.1" y="45.9">0.1uF</text>
<text x="240.1" y="45.9">R316</text>
<text x="240.1" y="47.7">78.7Ω</text>
<text x="158.3" y="52.5">VR6</text>
<text x="249" y="52.5">VR13</text>
<text x="147.6" y="65.4">R307</text>
<text x="213.4" y="60.1">R318</text>
<text x="213.4" y="61.9">0Ω</text>
<text x="240.1" y="65.4">R315</text>
<text x="147.6" y="67.2">52.3Ω</text>
<text x="240.1" y="67.2">143Ω</text>
<text x="158.3" y="72">VR5</text>
<text x="249" y="72">VR12</text>
<text x="147.6" y="85">R306</text>
<text x="147.6" y="86.8">28.7Ω</text>
<text x="240.1" y="85">R314</text>
<text x="240.1" y="86.8">47.5Ω</text>
<text x="158.3" y="91.6">VR4</text>
<text x="249" y="91.6">VR11</text>
<text x="147.6" y="104.6">R305</text>
<text x="147.6" y="106.3">41.2Ω</text>
<text x="240.1" y="104.6">R313</text>
<text x="240.1" y="106.3">41.2Ω</text>
<text x="158.3" y="111.1">VR3</text>
<text x="249" y="111.1">VR10</text>
<text x="147.6" y="125.9">R304</text>
<text x="240.1" y="124.1">R312</text>
<text x="240.1" y="125.9">75Ω</text>
<text x="147.6" y="127.7">120Ω</text>
<text x="158.3" y="130.7">VR2</text>
<text x="249" y="130.7">VR9</text>
<text x="90.7" y="141.9">R302</text>
<text x="90.7" y="143.7">0Ω</text>
<text x="147.6" y="143.7">R303</text>
<text x="240.1" y="143.7">R311</text>
<text x="147.6" y="145.5">68.1Ω</text>
<text x="240.1" y="145.5">90.9Ω</text>
<text x="158.3" y="150.2">VR1</text>
<text x="249" y="150.2">VR8</text>
<text x="133.4" y="161.5">C306</text>
<text x="227.6" y="161.5">C304</text>
<text x="133.4" y="163.2">0.1uF</text>
<text x="227.6" y="163.2">0.1uF</text>
</g>
<g font-size="1.6">
<text x="32" y="22.8">0603</text>
<text x="122.7" y="22.8">0603</text>
<text x="122.7" y="33.4">0603</text>
<text x="31.9" y="43.2">1206</text>
<text x="122.7" y="47.7">0603</text>
<text x="224.1" y="47.7">0603</text>
<text x="147.6" y="49.4">0603</text>
<text x="213.4" y="49.4">0603</text>
<text x="240.1" y="49.4">0603</text>
<text x="213.4" y="63.7">0603</text>
<text x="147.6" y="69">0603</text>
<text x="240.1" y="69">0603</text>
<text x="147.6" y="88.6">0603</text>
<text x="240.1" y="88.6">0603</text>
<text x="147.6" y="108.1">0603</text>
<text x="240.1" y="108.1">0603</text>
<text x="147.6" y="129.5">0603</text>
<text x="240.1" y="127.7">0603</text>
<text x="90.7" y="145.5">0603</text>
<text x="147.6" y="147.2">0603</text>
<text x="240.1" y="147.2">0603</text>
<text x="133.4" y="165">0603</text>
<text x="227.6" y="165">0603</text>
</g>
<g font-size="1.3">
<text x="38.1" y="1.3">4</text>
<text x="110.7" y="1.3">3</text>
<text x="183.3" y="1.3">2</text>
<text x="255.9" y="1.3">1</text>
<text x=".5" y="28.4">4</text>
<text x="292.6" y="28.4">4</text>
<text x=".5" y="79.5">3</text>
<text x="292.6" y="79.5">3</text>
<text x=".5" y="130.6">2</text>
<text x="292.6" y="130.6">2</text>
<text x=".5" y="181.7">1</text>
<text x="292.6" y="181.7">1</text>
<text x="38.1" y="207.4">4</text>
<text x="110.7" y="207.4">3</text>
<text x="183.3" y="207.4">2</text>
<text x="255.9" y="207.4">1</text>
</g>
</svg>
